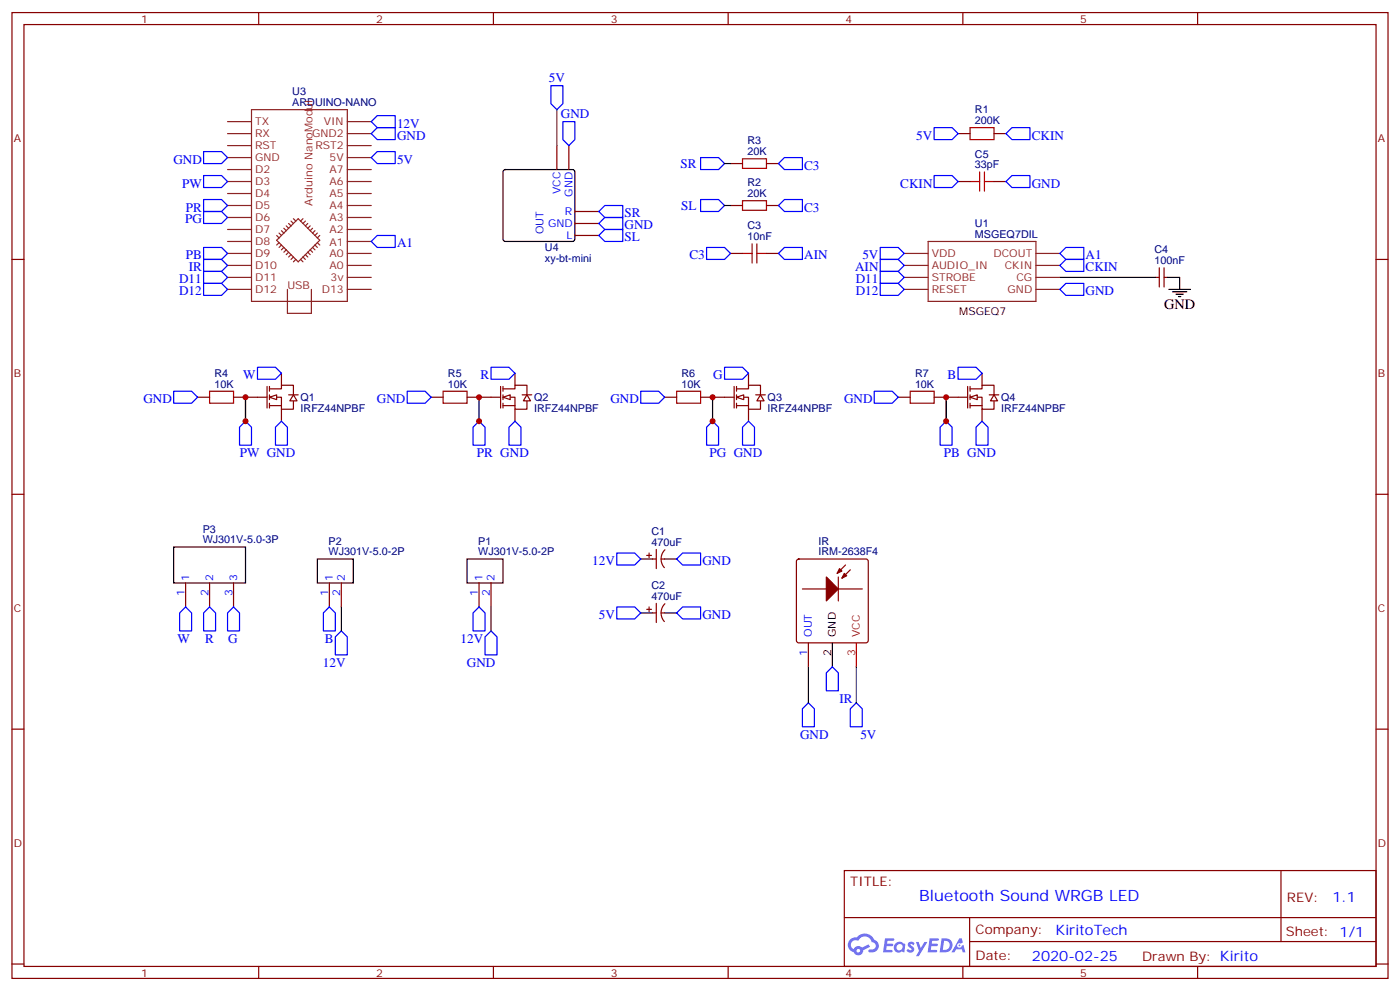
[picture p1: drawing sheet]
<svg xmlns="http://www.w3.org/2000/svg" width="412mm" height="292mm" viewBox="0 0 412 292" stroke-linecap="round" stroke-linejoin="round" font-family="sans-serif">
<g fill="none" stroke="#870000" stroke-width=".35">
<path d="M3.5 3.7h405.4v284.3h-405.4zM7.1 7.2h398.2v277.3h-398.2zM76.2 3.7v3.5M145.3 3.7v3.5M214.5 3.7v3.5M283.6 3.7v3.5M352.8 3.7v3.5M3.5 76.4h3.6M405.3 76.4h3.6M3.5 145.5h3.6M405.3 145.5h3.6M3.5 214.7h3.6"/>
<path d="M405.3 214.7h3.6M248.7 256.3h156.6v28.2h-156.6zM377.3 256.3v20.9M248.7 270.1h156.5M285.6 277.2h119.6M285.6 270.1v14.2M3.5 283.8h3.6M76.2 284.5v3.5M145.3 284.5v3.5M214.5 284.5v3.5M283.6 284.5v3.5M352.8 284.5v3.5"/>
<path d="M405.3 283.8h3.6"/>
</g>
<g fill="#5487ff">
<path d="M267.7 277.5a1.22 1.22 0 0 1 1.7 .2l-.4 .6a.47 .47 0 0 0-.3-.4 .47 .47 0 0 0-.5 .2l.1 .2a1.14 1.14 0 0 1 .8 1.8 1.14 1.14 0 0 1-1.9 0l-.2-.2 .5-.6 .7 .5a.29 .29 0 0 0 .3-.3 .29 .29 0 0 0-.2-.3 1.04 1.04 0 0 1-.6-1.7z"/>
<path d="M260.7 276.2h2.4l.3 .2-.2 .5-1.8 .1-.1 .8h1.5l.3 .4-.3 .4h-1.6l-.2 1.1h1.7l.2 .3-.2 .3-2.6 .1z"/>
<path d="M273.8 276.2h2.4l.3 .2-.1 .5-1.8 .1-.2 .8h1.6l.3 .4-.4 .4-1.6-.1-.1 1.1 1.7 .1 .2 .3-.2 .3-2.6 .1z"/>
<path d="M282.6 276.2h.7l.3 1.3-.6 .3a.69 .69 0 0 0-1 .3 .69 .69 0 0 0 .4 .9 .69 .69 0 0 0 .9-.6l.5-.2 .6 2.2h-.8l-.2-.9h-1.8l-.5 .9h-.8z"/>
<path d="M269.8 277.3h.8l.6 1.8 1.1-1.8h.9l-2.6 4.2h-.8l.9-1.5z"/>
<path d="M277.4 276.2l-.6 4.2h1.3a2.11 2.11 0 0 0 2.5-2.1 2.11 2.11 0 0 0-2.5-2.1zM278.1 277a1.39 1.39 0 0 1 1.7 1.4 1.39 1.39 0 0 1-1.8 1.2h-.3z"/>
<path d="M263.7 277.8a1.54 1.54 0 0 0-.1 2.2 1.54 1.54 0 0 0 2.2 .1l.6 .3 .3-2.3-.2-.3h-.4a1.49 1.49 0 0 0-2.4 0zM264 278.8a.94 .94 0 0 1 1.8 0 .94 .94 0 0 1-1.8 0z"/>
<path d="M250.4 276.6a2.18 2.18 0 0 0 1.1 3.7 1.44 1.44 0 0 0 1.6 .9 1.44 1.44 0 0 0 1.2-1.4l2-1.1-.5-.7-1.9 1a1.47 1.47 0 0 0-2.4 .4 1.39 1.39 0 0 1-.7-1.9 1.39 1.39 0 0 1 2-.5 2.12 2.12 0 0 1 2.2-1.3 2.12 2.12 0 0 1 1.9 1.7 1.14 1.14 0 0 1 1.1 1.4 1.14 1.14 0 0 1-1.7 .7 .43 .43 0 0 0-.5 .4 .43 .43 0 0 0 .4 .5 1.98 1.98 0 0 0 2.5-1.2 1.98 1.98 0 0 0-1.2-2.6 3.1 3.1 0 0 0-5.3-.6l-.9 .1zM252.3 279.9a.55 .55 0 0 1 1.1 0 .55 .55 0 0 1-1.1 0z"/>
<circle cx="282.6" cy="278.3" r=".26"/>
</g>
<g fill="none" stroke="#8c2424" stroke-width=".35">
<path d="M67 39.3h7.1M67 35.8h7.1M74.1 32.3h28.2v56.4h-28.2zM102.3 39.3h7.1M102.3 35.8h7.1M67 46.4h7.1M67 57h7.1M67 53.4h7.1M67 49.9h7.1M67 42.9h7.1M102.3 46.4h7.1M102.3 57h7.1"/>
<path d="M102.3 53.4h7.1M102.3 49.9h7.1M102.3 42.9h7.1M67 74.6h7.1M67 71.1h7.1M67 67.6h7.1M67 64h7.1M67 60.5h7.1M67 78.1h7.1M81.5 69.3l.7 .7M82.2 71.4l-.7 .7M82.2 68.6l.7 .7"/>
<path d="M82.9 72.1l-.7 .7M82.9 67.9l.7 .7M83.6 72.8l-.7 .8M83.6 67.2l.7 .7M84.3 73.6l-.7 .7M84.3 66.5l.7 .7M85 74.3l-.7 .7M85 65.8l.7 .7M85.7 75l-.7 .7M85.7 65.1l.7 .7M86.4 75.7l-.7 .7M86.4 64.4l.7 .7"/>
<path d="M87.1 76.4l-.7 .7M87.8 64.4l6.4 6.3-6.4 6.4-6.3-6.4zM88.5 76.4l.8 .7M89.3 64.4l-.8 .7M89.3 75.7l.7 .7M90 65.1l-.7 .7M90 75l.7 .7M90.7 65.8l-.7 .7M90.7 74.3l.7 .7M91.4 66.5l-.7 .7M91.4 73.6l.7 .7M92.1 67.2l-.7 .7"/>
<path d="M92.1 72.8l.7 .8M92.8 67.9l-.7 .7M92.8 72.1l.7 .7M93.5 68.6l-.7 .7M93.5 71.4l.7 .7M94.2 69.3l-.7 .7M102.3 74.6h7.1M102.3 71.1h7.1M102.3 67.6h7.1M102.3 64h7.1M102.3 60.5h7.1M102.3 78.1h7.1"/>
<path d="M67 85.2h7.1M67 81.7h7.1M84.7 85.2v7.1h7v-7.1M102.3 85.2h7.1M102.3 81.7h7.1"/>
</g>
<path d="M282.2 116.9h2.8M285 113.8v6.3M285.8 114.5h3.5v-1.1h3.5v2.8M285.8 116.9h3.5v3.6h3.5v-2.5M285.8 119.4h3.5M285.8 113.8v1.4M285.8 116.2v1.5M285.8 118.7v1.4M291.4 116.2h2.8" fill="none" stroke="#870000" stroke-width=".35"/>
<g fill="#fff" stroke="#870000" stroke-width=".35">
<path d="M285.8 116.9l2.1-.7v1.5z"/>
<path d="M292.8 116.2l1.1 1.8h-2.2z"/>
</g>
<path d="M213.4 116.9h2.9M216.3 113.8v6.3M217 114.5h3.5v-1.1h3.5v2.8M217 116.9h3.5v3.6h3.5v-2.5M217 119.4h3.5M217 113.8v1.4M217 116.2v1.5M217 118.7v1.4M222.6 116.2h2.8M278.7 116.9h3.5M289.3 109.9v3.5M289.3 120.5v3.5" fill="none" stroke="#870000" stroke-width=".35"/>
<g fill="#fff" stroke="#870000" stroke-width=".35">
<path d="M217 116.9l2.1-.7v1.5z"/>
<path d="M224 116.2l1.1 1.8h-2.1z"/>
</g>
<path d="M144.6 116.9h2.9M147.5 113.8v6.3M148.2 114.5h3.5v-1.1h3.5v2.8M148.2 116.9h3.5v3.6h3.5v-2.5M148.2 119.4h3.5M148.2 113.8v1.4M148.2 116.2v1.5M148.2 118.7v1.4M153.8 116.2h2.8M209.9 116.9h3.5M220.5 109.9v3.5M220.5 120.5v3.5" fill="none" stroke="#870000" stroke-width=".35"/>
<g fill="#fff" stroke="#870000" stroke-width=".35">
<path d="M148.2 116.9l2.1-.7v1.5z"/>
<path d="M155.2 116.2l1.1 1.8h-2.1z"/>
</g>
<path d="M75.8 116.9h2.9M78.7 113.8v6.3M79.4 114.5h3.5v-1.1h3.5v2.8M79.4 116.9h3.5v3.6h3.5v-2.5M79.4 119.4h3.5M79.4 113.8v1.4M79.4 116.2v1.5M79.4 118.7v1.4M85 116.2h2.8M141.1 116.9h3.5M151.7 109.9v3.5M151.7 120.5v3.5" fill="none" stroke="#870000" stroke-width=".35"/>
<g fill="#fff" stroke="#870000" stroke-width=".35">
<path d="M79.4 116.9l2.1-.7v1.5z"/>
<path d="M86.4 116.2l1.1 1.8h-2.1z"/>
</g>
<g fill="none" stroke="#870000" stroke-width=".35">
<path d="M282.2 39.3h3.6M292.8 39.3h3.5M164 42.9v7M167.6 42.9v7M215.2 48.2h3.5M225.8 48.2h3.5M282.2 53.4h3.6M292.8 53.4h3.5M169.3 62.3h7.1M169.3 65.8h7.1M169.3 69.3h7.1M215.2 60.5h3.5"/>
<path d="M215.2 74.6h3.5M225.8 60.5h3.5M225.8 74.6h3.5M341.5 78.8v5.7M342.9 78.8v5.7M340.4 81.7h1.1M342.9 81.7h1.1M58.2 116.9h3.5M68.8 116.9h7M82.9 109.9v3.5M127 116.9h3.5M137.6 116.9h3.5"/>
<path d="M195.8 116.9h3.5M206.4 116.9h3.5M264.6 116.9h3.5M275.2 116.9h3.5M82.9 120.5v3.5M54.7 171.6v7.1M61.7 171.6v7.1M68.8 171.6v7.1M97 171.6v7.1M100.5 171.6v7.1M141.1 171.6v7.1M144.6 171.6v7.1"/>
<path d="M190.5 163.5h1.4M190.5 179.4h1.4M191.2 162.8v1.4M191.2 178.7v1.4M192.3 164.6h1M193.3 161.7v5.7M193.3 177.6v5.7M194.7 164.6h1.1M195.9 161.9a3.8 3.8 0 0 0-.2 5.2M195.9 177.7a3.8 3.8 0 0 0-.2 5.3M234.8 164.8l.5-.2h19.8l.5 .2 .2 .5v23.3l-.3 .5-.4 .2h-19.8l-.5-.3-.2-.4v-23.3zM236.4 173.4h7"/>
<path d="M246.9 173.4h7.1M246.9 169.9v7M249.1 166.3l-2.5 2.5M250.5 167.7l-2.5 2.5M192.3 180.4h1M194.7 180.4h1.1M238.1 189.3v7"/>
</g>
<g fill="none" stroke="#a10000" stroke-width=".35">
<path d="M285.8 37.6h7v3.5h-7zM218.7 46.7h7.1v2.9h-7.1zM218.7 59.1h7.1v2.8h-7.1zM285.8 53.4h2.8M288.6 50.6v5.7M290 53.4h2.8M290 50.6v5.7M218.7 74.6h2.8M221.5 71.8v5.6M223 71.8v5.6M223 74.6h2.8M61.7 115.2h7.1v3.5h-7.1z"/>
<path d="M130.5 115.2h7.1v3.5h-7.1zM199.3 115.2h7.1v3.5h-7.1zM268.1 115.2h7.1v3.5h-7.1z"/>
</g>
<g fill="none" stroke="#000" stroke-width=".35">
<path d="M148.4 50.1l.5-.2h19.7l.5 .2 .2 .5v19.8l-.2 .5-.5 .2h-19.7l-.5-.2-.2-.5v-19.8zM336.9 81.7h3.5M344 81.7h3.5v3.5M344.3 85.2h6.4M345.4 85.9h4.2M346.4 86.6h2.1M347.1 87.3h.7M51.2 161h21.1v10.6h-21.1zM93.5 164.6h10.6v7h-10.6zM137.6 164.6h10.6v7h-10.6zM188.7 164.6h3.6M195.8 164.6h3.5"/>
<path d="M188.7 180.4h3.6M195.8 180.4h3.5M245.2 189.3v7"/>
</g>
<path d="M266.3 74.6h7.1M266.3 78.1h7.1M273.4 71.1h31.8v17.6h-31.8zM305.2 74.6h7M305.2 78.1h7M266.3 81.7h7.1M266.3 85.2h7.1M305.2 81.7h7M305.2 85.2h7" fill="none" stroke="#8c2424" stroke-width=".35"/>
<g fill="#870000" stroke="#870000" stroke-width=".35">
<path d="M248.7 168.8l.7 .7-1.4 .7z"/>
<path d="M247.3 167.4l.7 .7-1.4 .7z"/>
<path d="M243.4 169.9l3.5 3.5-3.5 3.5z"/>
</g>
<path d="M252.2 189.3v7" fill="none" stroke="#f00" stroke-width=".35"/>
<g fill="none" stroke="#00f" stroke-width=".35">
<path d="M111.1 34h5.3v3.6h-5.3l-1.7-1.8zM111.1 37.6h5.3v3.5h-5.3l-1.7-1.8zM162.3 25.2h3.5v5.3l-1.8 1.8-1.7-1.8zM165.8 35.8h3.5v5.3l-1.7 1.8-1.8-1.8zM275.2 37.6h5.3l1.7 1.7-1.7 1.8h-5.3zM298.1 37.6h5.3v3.5h-5.3l-1.8-1.8zM60 44.6h5.3l1.7 1.8-1.7 1.8h-5.3zM60 51.7h5.3l1.7 1.7-1.7 1.8h-5.3zM60 58.7h5.3l1.7 1.8-1.7 1.8h-5.3zM111.1 44.6h5.3v3.6h-5.3l-1.7-1.8zM206.4 46.4h5.3l1.7 1.8-1.7 1.7h-5.3zM206.4 58.7h5.3l1.7 1.8-1.7 1.8h-5.3z"/>
<path d="M231.1 46.4h5.3v3.5h-5.3l-1.8-1.7zM231.1 58.7h5.3v3.6h-5.3l-1.8-1.8zM275.2 51.7h5.3l1.7 1.7-1.7 1.8h-5.3zM298.1 51.7h5.3v3.5h-5.3l-1.8-1.8zM60 62.3h5.3l1.7 1.7-1.7 1.8h-5.3zM60 72.8h5.3l1.7 1.8-1.7 1.8h-5.3zM60 79.9h5.3l1.7 1.8-1.7 1.7h-5.3zM60 76.4h5.3l1.7 1.7-1.7 1.8h-5.3zM111.1 69.3h5.3v3.5h-5.3l-1.7-1.7zM178.2 64h5.2v3.6h-5.2l-1.8-1.8zM178.2 60.5h5.2v3.5h-5.2l-1.8-1.7zM178.2 67.6h5.2v3.5h-5.2l-1.8-1.8z"/>
<path d="M208.1 72.8h5.3l1.8 1.8-1.8 1.8h-5.3zM231.1 72.8h5.3v3.6h-5.3l-1.8-1.8zM259.3 72.8h5.3l1.7 1.8-1.7 1.8h-5.3zM259.3 76.4h5.3l1.7 1.7-1.7 1.8h-5.3zM259.3 79.9h5.3l1.7 1.8-1.7 1.7h-5.3zM314 76.4h5.3v3.5h-5.3l-1.8-1.8zM314 72.8h5.3v3.6h-5.3l-1.8-1.8zM60 83.4h5.3l1.7 1.8-1.7 1.8h-5.3zM259.3 83.4h5.3l1.7 1.8-1.7 1.8h-5.3zM314 83.4h5.3v3.6h-5.3l-1.8-1.8zM51.2 115.2h5.2l1.8 1.7-1.8 1.8h-5.2zM75.8 108.1h5.3l1.8 1.8-1.8 1.8h-5.3z"/>
<path d="M119.9 115.2h5.3l1.8 1.7-1.8 1.8h-5.3zM144.6 108.1h5.3l1.8 1.8-1.8 1.8h-5.3zM188.7 115.2h5.3l1.8 1.7-1.8 1.8h-5.3zM213.4 108.1h5.3l1.8 1.8-1.8 1.8h-5.3zM257.5 115.2h5.3l1.8 1.7-1.8 1.8h-5.3zM282.2 108.1h5.3l1.8 1.8-1.8 1.8h-5.3zM72.3 124l1.8 1.8v5.3h-3.5v-5.3zM82.9 124l1.8 1.8v5.3h-3.6v-5.3zM141.1 124l1.8 1.8v5.3h-3.6v-5.3zM151.7 124l1.8 1.8v5.3h-3.6v-5.3zM208.1 125.8l1.8-1.8 1.8 1.8v5.3h-3.6zM220.5 124l1.7 1.8v5.3h-3.5v-5.3z"/>
<path d="M278.7 124l1.8 1.8v5.3h-3.6v-5.3zM287.5 125.8l1.8-1.8 1.7 1.8v5.3h-3.5zM54.7 178.7l1.7 1.7v5.3h-3.5v-5.3zM61.7 178.7l1.8 1.7v5.3h-3.5v-5.3zM68.8 178.7l1.8 1.7v5.3h-3.6v-5.3zM97 178.7l1.8 1.7v5.3h-3.6v-5.3zM141.1 178.7l1.8 1.7v5.3h-3.6v-5.3zM181.7 162.8h5.3l1.7 1.8-1.7 1.7h-5.3zM181.7 178.7h5.3l1.7 1.7-1.7 1.8h-5.3zM201.1 162.8h5.3v3.5h-5.3l-1.8-1.7zM201.1 178.7h5.3v3.5h-5.3l-1.8-1.8zM98.8 187.5l1.7-1.8 1.8 1.8v5.3h-3.5z"/>
<path d="M144.6 185.7l1.8 1.8v5.3h-3.5v-5.3zM245.2 196.3l1.7 1.8v5.3h-3.5v-5.3zM238.1 206.9l1.8 1.8v5.3h-3.5v-5.3zM252.2 206.9l1.8 1.8v5.3h-3.5v-5.3z"/>
</g>
<path d="M164 32.3v10.6M213.4 48.2h1.8M213.4 60.5h1.8M312.2 81.7h24.7M72.3 116.9v7.1M141.1 116.9v7.1M209.9 116.9v7.1M278.7 116.9v7.1M100.5 178.7v7M144.6 178.7v7M238.1 196.3v10.6M252.2 196.3v10.6" fill="none" stroke="#008700" stroke-width=".35"/>
<g fill="#c00">
<circle cx="278.7" cy="116.9" r=".88"/>
<circle cx="209.9" cy="116.9" r=".88"/>
<circle cx="141.1" cy="116.9" r=".88"/>
<circle cx="72.3" cy="116.9" r=".88"/>
<circle cx="72.3" cy="124" r=".88"/>
<circle cx="141.1" cy="124" r=".88"/>
<circle cx="209.9" cy="124" r=".88"/>
<circle cx="278.7" cy="124" r=".88"/>
</g>
<text font-size="4.6" fill="#00f" x="270.8" y="265.3">Bluetooth Sound WRGB LED</text>
<text font-size="4.2" x="342.9" y="90.8">GND</text>
<g font-size="4.2" fill="#00f">
<text x="392.5" y="265.6">1.1</text>
<text x="310.9" y="275.1">KiritoTech</text>
<text x="304" y="282.9">2020-02-25</text>
</g>
<g font-size="3.9" fill="#00f">
<text x="161.7" y="24.2">5V</text>
<text x="165.2" y="34.7">GND</text>
<text x="116.9" y="37.6">12V</text>
<text x="116.9" y="41.1">GND</text>
<text x="269.9" y="41.1">5V</text>
<text x="303.9" y="41.1">CKIN</text>
<text x="51.1" y="48.2">GND</text>
<text x="116.9" y="48.2">5V</text>
<text x="200.5" y="49.4">SR</text>
<text x="236.9" y="49.9">C3</text>
<text x="53.7" y="55.2">PW</text>
<text x="265.2" y="55.2">CKIN</text>
<text x="303.9" y="55.2">GND</text>
<text x="54.5" y="65.8">PG</text>
<text x="54.7" y="62.3">PR</text>
<text x="184" y="64">SR</text>
<text x="200.7" y="61.7">SL</text>
<text x="236.9" y="62.3">C3</text>
<text x="184" y="67.6">GND</text>
<text x="184" y="71.1">SL</text>
<text x="54.7" y="76.4">PB</text>
<text x="116.9" y="72.8">A1</text>
<text x="203.1" y="76.4">C3</text>
<text x="236.9" y="76.4">AIN</text>
<text x="254" y="76.4">5V</text>
<text x="319.8" y="76.4">A1</text>
<text x="52.8" y="83.4">D11</text>
<text x="55.6" y="79.9">IR</text>
<text x="251.9" y="79.9">AIN</text>
<text x="252.1" y="83.4">D11</text>
<text x="319.8" y="79.9">CKIN</text>
<text x="52.8" y="87">D12</text>
<text x="252.1" y="87">D12</text>
<text x="319.8" y="87">GND</text>
<text x="71.7" y="111.7">W</text>
<text x="141.5" y="111.7">R</text>
<text x="210.1" y="111.7">G</text>
<text x="279.1" y="111.7">B</text>
<text x="42.2" y="118.7">GND</text>
<text x="111" y="118.7">GND</text>
<text x="179.8" y="118.7">GND</text>
<text x="248.6" y="118.7">GND</text>
<text x="70.6" y="134.6">PW GND</text>
<text x="140.5" y="134.6">PR GND</text>
<text x="209" y="134.6">PG GND</text>
<text x="278.1" y="134.6">PB GND</text>
<text x="174.5" y="166.3">12V</text>
<text x="206.9" y="166.3">GND</text>
<text x="176.4" y="182.2">5V</text>
<text x="206.9" y="182.2">GND</text>
<text x="52.3" y="189.3">W</text>
<text x="60.4" y="189.3">R</text>
<text x="67.3" y="189.3">G</text>
<text x="95.7" y="189.3">B</text>
<text x="135.7" y="189.3">12V</text>
<text x="95.1" y="196.4">12V</text>
<text x="137.5" y="196.4">GND</text>
<text x="247.3" y="206.9">IR</text>
<text x="235.7" y="217.5">GND</text>
<text x="253.4" y="217.5">5V</text>
</g>
<g font-size="3.9" fill="#800">
<text x="250.5" y="260.9">TITLE:</text>
<text x="379.1" y="265.6">REV:</text>
<text x="287.4" y="275.1">Company:</text>
<text x="378.7" y="275.7">Sheet: 1/1</text>
<text x="287.4" y="282.8">Date:</text>
<text x="336.4" y="282.8">Drawn By: Kirito</text>
</g>
<g font-size="3.2" fill="#800">
<text x="41.6" y="6.7">1</text>
<text x="110.8" y="6.7">2</text>
<text x="179.9" y="6.7">3</text>
<text x="249.1" y="6.7">4</text>
<text x="318.2" y="6.7">5</text>
<text x="4.1" y="41.8">A</text>
<text x="405.9" y="41.8">A</text>
<text x="4.1" y="110.9">B</text>
<text x="405.9" y="110.9">B</text>
<text x="4.1" y="180.1">C</text>
<text x="405.9" y="180.1">C</text>
<text x="4.1" y="249.2">D</text>
<text x="405.9" y="249.2">D</text>
<text x="41.6" y="287.5">1</text>
<text x="110.8" y="287.5">2</text>
<text x="179.9" y="287.5">3</text>
<text x="249.1" y="287.5">4</text>
<text x="318.2" y="287.5">5</text>
</g>
<g font-size="3.2" fill="#000080">
<text x="86.1" y="28">U3</text>
<text x="86.1" y="31.2">ARDUINO-NANO</text>
<text x="287.2" y="33.3">R1</text>
<text x="287.2" y="36.5">200K</text>
<text x="220.2" y="45.7">20K</text>
<text x="220.2" y="42.5">R3</text>
<text x="287.2" y="46.4">C5</text>
<text x="287.2" y="49.6">33pF</text>
<text x="220.2" y="58">20K</text>
<text x="220.2" y="54.9">R2</text>
<text x="220.2" y="70.7">10nF</text>
<text x="220.2" y="67.6">C3</text>
<text x="287.2" y="70">MSGEQ7DIL</text>
<text x="287.2" y="66.8">U1</text>
<text x="160.5" y="77.1">xy-bt-mini</text>
<text x="160.5" y="73.9">U4</text>
<text x="340.1" y="77.8">100nF</text>
<text x="340.1" y="74.6">C4</text>
<text x="63.2" y="110.9">R4</text>
<text x="132" y="110.9">R5</text>
<text x="200.7" y="110.9">R6</text>
<text x="269.5" y="110.9">R7</text>
<text x="63.2" y="114.1">10K</text>
<text x="88.5" y="118.1">Q1</text>
<text x="131.9" y="114.1">10K</text>
<text x="157.3" y="118.1">Q2</text>
<text x="200.7" y="114.1">10K</text>
<text x="226.1" y="118.1">Q3</text>
<text x="269.5" y="114.1">10K</text>
<text x="294.9" y="118.1">Q4</text>
<text x="88.5" y="121.3">IRFZ44NPBF</text>
<text x="157.3" y="121.3">IRFZ44NPBF</text>
<text x="226.1" y="121.3">IRFZ44NPBF</text>
<text x="294.9" y="121.2">IRFZ44NPBF</text>
<text x="59.7" y="160">WJ301V-5.0-3P</text>
<text x="59.7" y="156.8">P3</text>
<text x="96.8" y="160.3">P2</text>
<text x="140.9" y="160.3">P1</text>
<text x="191.9" y="160.7">470uF</text>
<text x="191.9" y="157.5">C1</text>
<text x="241.1" y="160.3">IR</text>
<text x="96.8" y="163.5">WJ301V-5.0-2P</text>
<text x="140.9" y="163.5">WJ301V-5.0-2P</text>
<text x="241.1" y="163.5">IRM-2638F4</text>
<text x="191.9" y="173.4">C2</text>
<text x="191.9" y="176.6">470uF</text>
</g>
<g font-size="3.2" fill="#8d2323">
<text x="75.1" y="40.4">RX</text>
<text x="75.1" y="36.9">TX</text>
<text x="92" y="40.4">GND2</text>
<text x="95.4" y="36.9">VIN</text>
<text x="75.1" y="47.4">GND</text>
<text x="75.1" y="43.9">RST</text>
<text x="92.9" y="43.9">RST2</text>
<text x="97.1" y="47.4">5V</text>
<text x="75.1" y="51">D2</text>
<text x="97.1" y="51">A7</text>
<text x="75.1" y="54.5">D3</text>
<text x="75.1" y="58">D4</text>
<text x="97.1" y="58">A5</text>
<text x="97.1" y="54.5">A6</text>
<text x="75.1" y="61.6">D5</text>
<text x="75.1" y="65.1">D6</text>
<text x="92.1" y="60.5" transform="rotate(-90 92.1 60.5)">Arduino NanoModul</text>
<text x="97.1" y="65.1">A3</text>
<text x="97.1" y="61.6">A4</text>
<text x="75.1" y="68.6">D7</text>
<text x="97.1" y="68.6">A2</text>
<text x="75.1" y="72.1">D8</text>
<text x="75.1" y="75.7">D9</text>
<text x="97.1" y="75.7">A0</text>
<text x="97.1" y="72.4">A1</text>
<text x="274.5" y="75.7">VDD</text>
<text x="292.7" y="75.7">DCOUT</text>
<text x="75.1" y="79.2">D10</text>
<text x="75.1" y="82.7">D11</text>
<text x="97.1" y="79.2">A0</text>
<text x="97.4" y="82.7">3v</text>
<text x="274.5" y="82.7">STROBE</text>
<text x="274.5" y="79.2">AUDIO_IN</text>
<text x="296" y="79.2">CKIN</text>
<text x="299.4" y="82.7">CG</text>
<text x="75.1" y="86.3">D12</text>
<text x="84.7" y="85.2">USB</text>
<text x="94.8" y="86.3">D13</text>
<text x="274.5" y="86.3">RESET</text>
<text x="296.8" y="86.3">GND</text>
</g>
<g font-size="3.2" fill="#00f">
<text x="165.1" y="57.2" transform="rotate(-90 165.1 57.2)">VCC</text>
<text x="168.6" y="57.9" transform="rotate(-90 168.6 57.9)">GND</text>
<text x="166.4" y="63.3">R</text>
<text x="161.4" y="66.8">GND</text>
<text x="166.9" y="70.4">L</text>
<text x="55.7" y="170.9" transform="rotate(-90 55.7 170.9)">1</text>
<text x="62.8" y="170.9" transform="rotate(-90 62.8 170.9)">2</text>
<text x="69.8" y="170.9" transform="rotate(-90 69.8 170.9)">3</text>
<text x="98.1" y="170.9" transform="rotate(-90 98.1 170.9)">1</text>
<text x="101.6" y="170.9" transform="rotate(-90 101.6 170.9)">2</text>
<text x="142.2" y="170.9" transform="rotate(-90 142.2 170.9)">1</text>
<text x="145.7" y="170.9" transform="rotate(-90 145.7 170.9)">2</text>
<text x="54.3" y="175.4" transform="rotate(-90 54.3 175.4)">1</text>
<text x="61.4" y="175.4" transform="rotate(-90 61.4 175.4)">2</text>
<text x="68.4" y="175.4" transform="rotate(-90 68.4 175.4)">3</text>
<text x="96.7" y="175.4" transform="rotate(-90 96.7 175.4)">1</text>
<text x="100.2" y="175.4" transform="rotate(-90 100.2 175.4)">2</text>
<text x="140.8" y="175.4" transform="rotate(-90 140.8 175.4)">1</text>
<text x="144.3" y="175.4" transform="rotate(-90 144.3 175.4)">2</text>
<text x="239.2" y="187.5" transform="rotate(-90 239.2 187.5)">OUT</text>
<text x="237.8" y="193" transform="rotate(-90 237.8 193)">1</text>
</g>
<text font-size="3.2" fill="#00c" x="160.1" y="69" transform="rotate(-90 160.1 69)">OUT</text>
<g font-size="3.2">
<text x="282.6" y="92.6">MSGEQ7</text>
<text x="246.2" y="187.5" transform="rotate(-90 246.2 187.5)">GND</text>
<text x="244.8" y="193" transform="rotate(-90 244.8 193)">2</text>
</g>
<g font-size="3.2" fill="#f00">
<text x="253.3" y="187.5" transform="rotate(-90 253.3 187.5)">VCC</text>
<text x="251.9" y="193" transform="rotate(-90 251.9 193)">3</text>
</g>
</svg>
